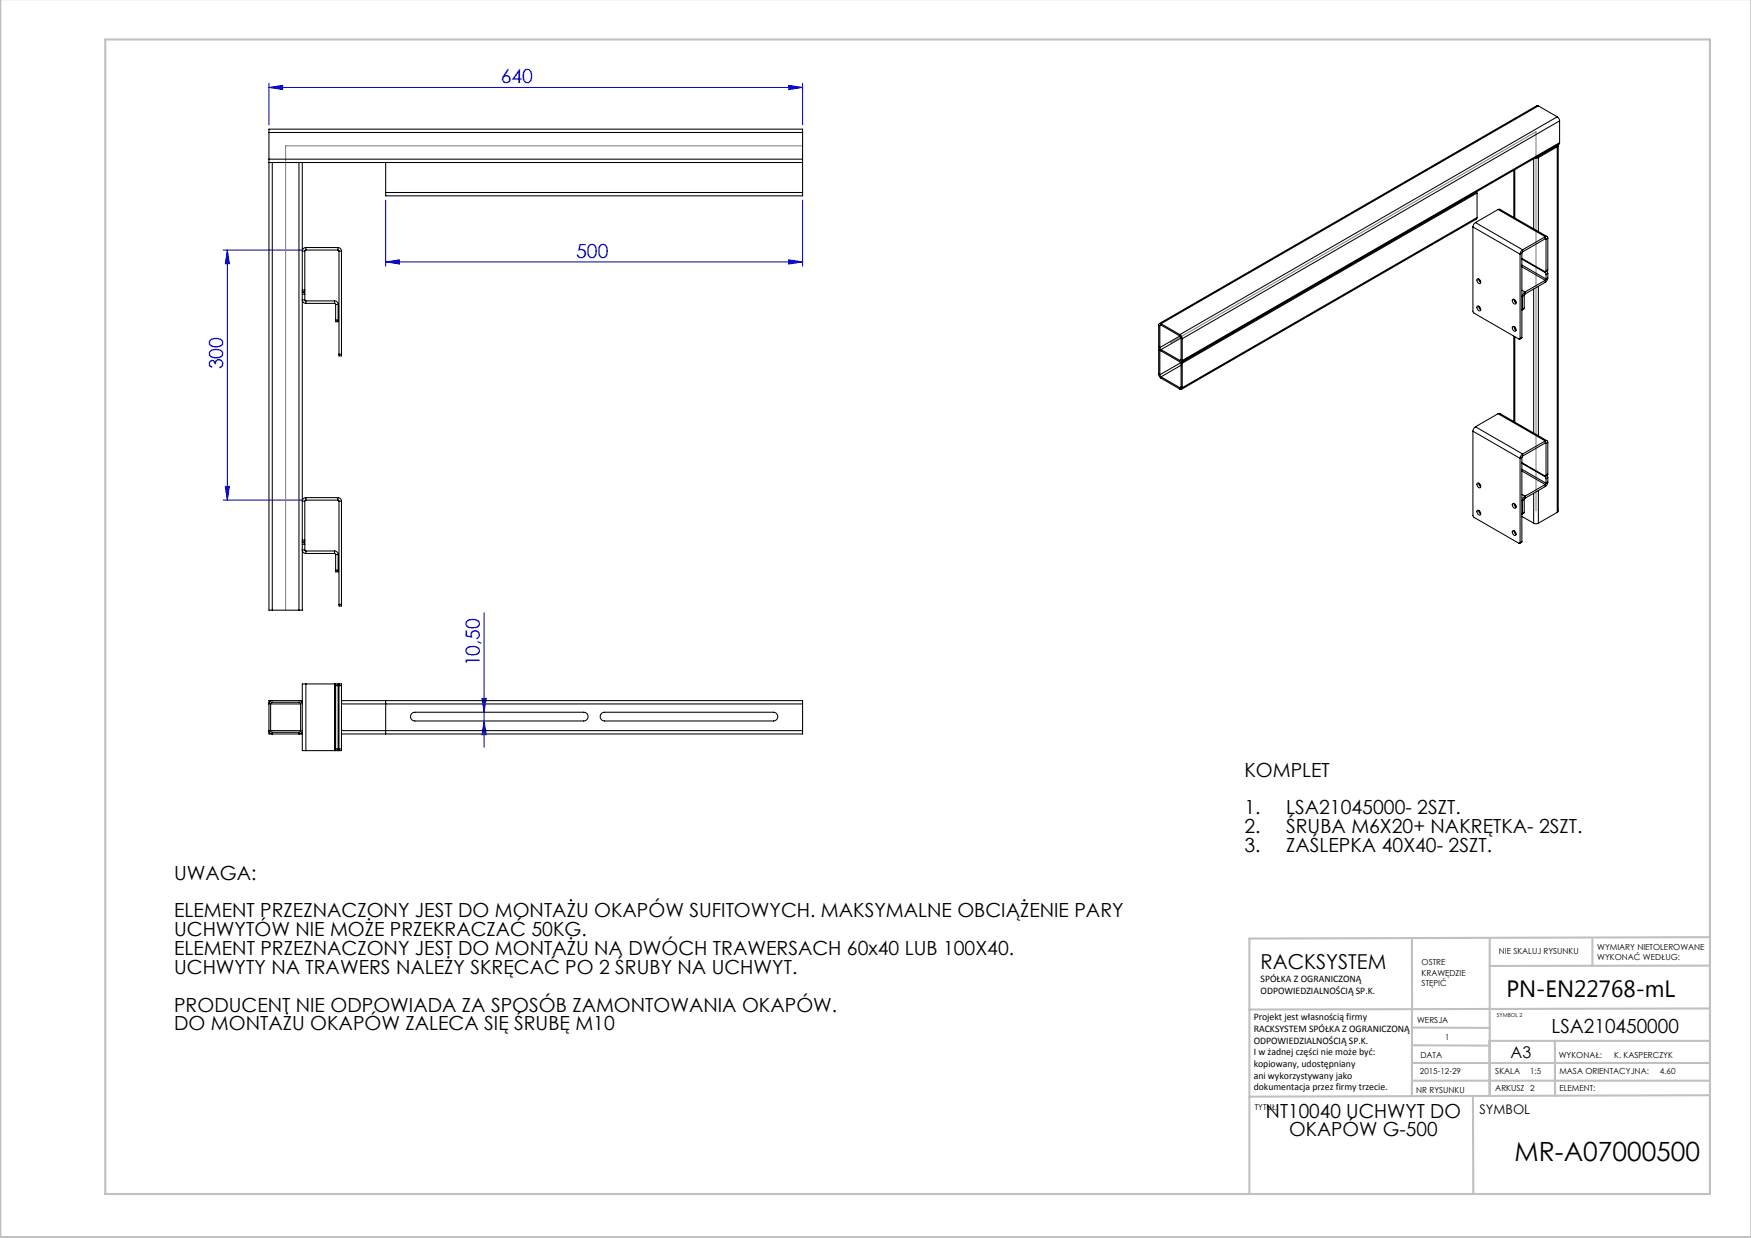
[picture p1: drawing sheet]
<svg xmlns="http://www.w3.org/2000/svg" width="420mm" height="297mm" viewBox="0 0 420 297" stroke-linecap="round" stroke-linejoin="round" font-family="sans-serif">
<g fill="none" stroke="#00f" stroke-width=".24">
<path d="M64.5 20v10M192.5 20v10M64.5 21l3.3-.5v1zM64.5 21h128M189.2 20.5l3.3 .5-3.3 .5zM53.5 60h18.9M54.5 60l.5 3.3h-1zM54.5 60v60M92.5 48v15.8M192.5 48v15.8M92.5 62.8l3.3-.5v1zM92.5 62.8h100"/>
<path d="M189.2 62.3l3.3 .5-3.3 .5zM53.5 120h18.9M54 116.7h1l-.5 3.3zM116.1 147v32.3M115.6 167.6h1l-.5 3.3zM116.1 173l.5 3.3h-1z"/>
</g>
<g fill="none" stroke="#c0c0c0" stroke-width=".5">
<path d="M.1 -.1v296.9h419.9M25.2 9.5h385v276.9h-385zM338.7 225.2v37.8M357.3 225v37.9v-13.2M382 225.4v6.3M410.1 224.8l-110.4 .4v61.2M410.1 231.7h-52.8M338.7 259.3h71.5M338.7 255h71.5M338.7 250.8l18.6 .1M338.7 246.5l18.6 .1M357.3 249.7h52.9"/>
<path d="M373 249.7v13.2M410.1 241.9l-110.4 .3M353.3 262.9l.1 23.5M410.2 262.7l-110.5 .4"/>
</g>
<path d="M192.5 35h-124v111.4M280.7 82.2l87.7-50.6v91" fill="none" stroke="#808080" stroke-width=".25"/>
<g fill="#00f">
<path d="M189.2 62.3l3.3 .5-3.3 .5zM92.5 62.8l3.3-.5v1z"/>
<path d="M64.5 21l3.3-.5v1zM189.2 20.5l3.3 .5-3.3 .5z"/>
<path d="M115.6 167.6h1l-.5 3.3zM116.1 173l.5 3.3h-1z"/>
<path d="M54.5 60l.5 3.3h-1zM54 116.7h1l-.5 3.3z"/>
</g>
<g fill="none" stroke="#000" stroke-width=".25">
<path d="M64.5 31.8v-.8h128v.8M64.5 38.2v.8M64.5 39h.8M64.5 39v107.4h.8M64.5 31.8h128M64.5 38.2h128M64.5 31.8v6.4M65.3 39h6.4M65.3 39v107.4M71.7 39h.8M71.7 39v107.4M72.5 39h120"/>
<path d="M72.5 39v30.6M92.5 39v7.2M192.5 38.2v.8M192.5 31.8v6.4M192.5 39v7.2M367.9 38.1v16.8M368.7 37.7h-.2M368.7 37.6v.1M369 25.4h-.4l-90.5 52.2M369 37.8l-.8 .1M369 25.4l-90.5 52.3M369 25.4l4.5 2.6"/>
<path d="M369 37.8v17.7M373.2 35l-4.5 2.7M373.2 35h.1M373.3 34.9l-.1 .1M373.5 28l.4 .4 .2 .6M373.5 28l-90.5 52.3M373.5 35.2l-4.5 2.6M373.5 35.2v87.7M373.7 34.7v.3l-.2 .2M373.8 34.9v87.7l-.3 .3M374.1 34.2l-.2 .4-90.5 52.2M374.1 29l-90.5 52.3"/>
<path d="M374.1 34.2l-90.5 52.3M374.1 29v5.2M73.4 59.4a.86 .86 0 0 0-.9 .8h.6M73.4 60l-.3 .2M73.4 59.4v.6M73.4 60h7.6M73.4 59.4h7.6M81 60l.3 .2M81 59.4a.86 .86 0 0 1 .9 .8M81 59.4v.6M92.5 46.2v.8h100v-.8M92.5 46.2h100"/>
<path d="M348.9 49v.1M353.3 54.4v20.5l.3 .2 10.7 6.2 .3-.1M353.3 54.4l11.3 6.6M353.9 53.4l-.4 .4-.2 .6M353.9 53.4l11.3 6.5M354.3 52.2l-.2 .4-70.7 40.8M354.3 46.3l-.3-.1-70.7 40.8M354.3 46.3l-70.7 40.8M354.3 46.3v5.9M354.3 52.2l-70.7 40.8M359.3 50.3l.5-.1 11.3 6.5M359.3 50.3l-5.4 3.1"/>
<path d="M359.3 50.3l11.4 6.5M363.1 40.8v11.3M363.3 40.7v11.6M365.2 59.9l-.4 .5-.2 .6M365.2 59.9v.5M370.7 56.8a.37 .37 0 0 1 .4-.1 .37 .37 0 0 1 .2 .4M370.7 57.3l.1 .1M370.7 56.8v.5M370.7 56.8l-5.5 3.1M370.7 57.3l-5.5 3.1M370.8 57.4v7.6M371.3 57.1v7.7"/>
<path d="M371.3 57.1l-.5 .3M72.5 70.2h.6v.4M72.5 70.2v.4M72.5 69.6v.4M72.5 70v.2M72.5 70.6v59M72.5 70.6h.6M72.5 69.6h.6M73.1 71.9l.3 .3M73.1 71.9h-.6a.86 .86 0 0 0 .9 .9M73.1 69.6v.4h-.6M73.1 60.2v9.4"/>
<path d="M73.1 70.6v1.3M73.4 72.2h6.8M73.4 72.8h6.8M73.4 72.2v.6M80.2 72.2a.86 .86 0 0 1 .9 .8M80.2 72.8l.3 .2M80.2 72.2v.6M80.5 76.8v.4h.6v-.4M80.5 73h.6M80.5 76.8h.6M80.5 73v3.8M81.1 73v3.8"/>
<path d="M81.3 60.2h.6M81.3 60.2v24.8M81.9 60.2v24.8M278.2 78.2v5.2M278.5 77.7a.34 .34 0 0 0-.4-.1 .34 .34 0 0 0-.2 .4v5.2l.2 .6 .4 .4 4.5 2.6a.34 .34 0 0 0 .4 0 .34 .34 0 0 0 .2-.3M278.5 78l-.3 .2M278.5 77.7l4.5 2.6M278.5 78l4.5 2.6M354.4 66.9a.65 .65 0 0 1 .6 .4 .65 .65 0 0 1-.1 .8 .83 .83 0 0 1-.5-1.2zM354.4 73.5a.65 .65 0 0 1 .6 .3 .65 .65 0 0 1-.1 .8 .83 .83 0 0 1-.5-1.1zM354.7 73.5l.5 .8M354.7 66.9l.1 .4 .4 .5"/>
<path d="M354.7 73.4v.1M354.8 67l.4 .6M362.8 71.8a.65 .65 0 0 1 .7 .4 .65 .65 0 0 1-.1 .8 .83 .83 0 0 1-.6-1.2zM362.8 78.4a.65 .65 0 0 1 .7 .3 .65 .65 0 0 1-.1 .8 .83 .83 0 0 1-.6-1.1zM363.2 71.9l.5 .8M363.2 78.4l.5 .8M363.2 71.8v.1M363.2 78.3v.1M363.3 71.9l.3 .6M363.3 78.5v.4M364.6 61v20.2M365 62l5.6 3.2 .2-.2"/>
<path d="M365 62.2l5.6 3.1M365 60.7l-.4 .3M365 60.7v20.2M365 69.6l.8 .5M365 71l.2 .1M365 64l5.7 3.2M365 63.6l5.8 3.3M365.2 74.2l-.2 .2M365.2 71.1v3.1M365.2 60.4l-.2 .3M365.6 73.9l-.5 .4M365.6 70.9l-.4 .2"/>
<path d="M365.6 70.9v3M365.6 73.9l-.4 .3M365.8 70.1l-.4 .4-.2 .6M365.8 70.5l-.2 .4M365.8 70.1v.4M367.9 69.3v34.6M369 68.7v35.8M370.6 65.3l.2 .5M370.7 67.7l-4.9 2.8M370.7 67.2l-4.9 2.9M370.7 67.2v.5M370.8 66.9l-.1 .3"/>
<path d="M370.8 65.8v1.1M371 65.1l.3 .5M371.3 66.7l-.2 .6-.4 .4M371.3 64.8l-.7 .5M371.3 65.6l-.5 .2M371.3 66.7l-.5 .2M371.3 65.6v1.1M371.3 64.8l-.5 .2M81.3 85v.4h.6v-.4M81.3 85h.6M277.9 89.7l.2 .6 .4 .4M277.9 83.9l.3 .1"/>
<path d="M277.9 89.7l.3 .2M277.9 83.9v5.8M278.1 83.8l-.2 .1M278.2 89.9l.3 .5M278.2 83.4l.3 .5M278.2 84v5.9M278.3 84h-.1M278.5 90.4l4.5 2.6M278.5 90.7l4.5 2.6M278.5 90.4v.3M278.5 83.9l4.5 2.6M283 80.3l.4 .4 .2 .6"/>
<path d="M283 80.6l.3 .5M283 93v.3M283 80.6l-4.8 2.8M283.3 92.9l-.3 .1M283.3 86.3l-.3 .2M283.3 87l.3 .1M283.3 81.1v5.2M283.3 87v5.9M283.3 92.9l.3 .1M283.3 87l-5.1 2.9M283.3 87.6l-4.8 2.8M283.3 81.1l-4.8 2.8"/>
<path d="M283.6 93a.34 .34 0 0 1-.2 .4 .34 .34 0 0 1-.4-.1M283.6 81.3v5.2M283.6 87.1v5.9M359.3 99.3l.5-.1 11.3 6.5M359.3 99.3l-5.4 3.1M359.3 99.3l11.4 6.5M363.1 80.6v20.5M363.3 80.8v20.5M365 80.9l-.5 .5M365 80.9l-.4 .3M73.4 119.4a.86 .86 0 0 0-.9 .8h.6M73.4 120l-.3 .2"/>
<path d="M73.4 119.4v.6M73.4 119.4h7.6M73.4 120h7.6M81 119.4a.86 .86 0 0 1 .9 .8M81 120l.3 .2M81 119.4v.6M353.3 103.4v20.5l.3 .2 10.7 6.2 .3-.1M353.3 103.4l11.3 6.6M353.9 102.4l-.4 .4-.2 .6M353.9 102.4l11.3 6.5M354.4 115.9a.65 .65 0 0 1 .6 .4 .65 .65 0 0 1-.1 .7 .83 .83 0 0 1-.5-1.1zM354.7 115.9l.1 .4 .4 .5"/>
<path d="M354.8 116l.4 .6M364.6 110v20.2M365 111l5.6 3.2 .2-.2M365 111.1l5.6 3.2M365 109.7v20.2M365 109.7l-.4 .3M365 118.6l.8 .4M365 113l5.7 3.2M365 112.6l5.8 3.3M365.2 108.9l-.4 .5-.2 .6M365.2 109.4l-.2 .3M365.2 108.9v.5"/>
<path d="M365.6 119.9v3M365.6 119.9l-.4 .2M365.8 119l-.4 .5-.2 .6M365.8 119.5l-.2 .4M365.8 119v.5M367.9 118.3v7.2M369 117.7v7.8M370.6 114.3l.2 .5M370.7 105.8a.37 .37 0 0 1 .4-.1 .37 .37 0 0 1 .2 .4M370.7 106.3l.1 .1M370.7 105.8v.5M370.7 116.2v.5"/>
<path d="M370.7 116.7l-4.9 2.8M370.7 116.2l-4.9 2.8M370.7 106.3l-5.5 3.1M370.7 105.8l-5.5 3.1M370.8 115.9l-.1 .3M370.8 106.4v7.6M370.8 114.8v1.1M371 114.1h.1M371 114.1l.3 .5M371 114.1l-.4 .2M371.3 115.7l-.2 .6-.4 .4M371.3 113.8l-.5 .4"/>
<path d="M371.3 106.1v7.7M371.3 114.6v1.1M371.3 114.6l-.5 .2M371.3 115.7l-.5 .2M371.3 106.1l-.5 .3M371.3 113.8l-.5 .2M72.5 130.6v15.8h-.8M72.5 130.2h.6v.4M72.5 130.2v.4M72.5 129.6v.4M72.5 130v.2M72.5 130.6h.6"/>
<path d="M72.5 129.6h.6M73.1 131.9h-.6a.86 .86 0 0 0 .9 .9M73.1 131.9l.3 .3M73.1 129.6v.4h-.6M73.1 120.2v9.4M73.1 130.6v1.3M73.4 132.2v.6M73.4 132.8h6.8M73.4 132.2h6.8M80.2 132.2a.86 .86 0 0 1 .9 .8M80.2 132.8l.3 .2M80.2 132.2v.6"/>
<path d="M80.5 136.8v.4h.6v-.4M80.5 133v3.8M80.5 133h.6M80.5 136.8h.6M81.1 133v3.8M81.3 120.2v24.8M81.3 120.2h.6M81.9 120.2v24.8M354.4 122.5a.65 .65 0 0 1 .6 .3 .65 .65 0 0 1-.1 .8 .83 .83 0 0 1-.5-1.1zM354.7 122.5l.5 .8M354.7 122.4v.1M362.8 120.8a.65 .65 0 0 1 .7 .4 .65 .65 0 0 1-.1 .7 .83 .83 0 0 1-.6-1.1z"/>
<path d="M362.8 127.4a.65 .65 0 0 1 .7 .3 .65 .65 0 0 1-.1 .8 .83 .83 0 0 1-.6-1.1zM363.2 120.8l.5 .9M363.2 127.4l.5 .8M363.2 120.8h.1M363.2 127.3v.1M363.3 120.9l.3 .6M365 129.9l-.5 .5M365 123.9l2.9 1.6M365 129.9l-.4 .3M365 120l.2 .1M365.2 123.2l-.2 .2M365.2 120.1v3.1"/>
<path d="M365.6 122.9l-.5 .4M365.6 122.9l-.4 .3M367.9 125.5l.5 .2 .6-.2M373.5 122.9l-4.5 2.6M65.3 146.4h6.4M81.3 145v.4h.6v-.4M81.3 145h.6M64.5 175.3v.8h8M64.5 175.3a.8 .8 0 0 0 .8 .8M64.5 168.9v6.4M64.9 168.9l.4-.4h6.4l.4 .4M64.9 175.3l.4 .4h6.4l.4-.4"/>
<path d="M64.9 175.3h7.2M64.9 168.9h7.2M64.9 168.9v6.4M65.3 168.1a.8 .8 0 0 0-.8 .8M71.7 168.1a.8 .8 0 0 1 .8 .8M72.1 168.9v6.4M72.5 168.1h-8v.8M72.5 175.3a.8 .8 0 0 1-.8 .8M73.4 164.1h-.9v16h.9M73.4 164.1v16M73.4 164.1h6.8M80.2 164.1h.3"/>
<path d="M80.2 164.1v16M80.5 164.1v.4M80.5 179.7v.4M80.5 164.5v15.2M80.5 164.1h.6M80.5 164.5h.6M80.5 179.7h.6M81.1 164.1v.4M81.1 179.7v.4M81.1 164.1h.2M81.1 164.5v15.2M81.3 164.1h.6v.4"/>
<path d="M81.3 164.1v.4M81.3 179.7v.4M81.3 164.5v15.2M81.3 164.5h.6M81.3 179.7h.6M81.9 168.1h110.6v.8M81.9 179.7v.4h-.6M81.9 164.5v15.2M81.9 175.3h110.6M81.9 168.9h110.6M92.5 168.1v8M98.8 171.2l.7-.3h40.5a1.05 1.05 0 0 1 1.1 1 1.05 1.05 0 0 1-1.1 1.1h-40.5a1.05 1.05 0 0 1-1-.7 1.05 1.05 0 0 1 .3-1.1z"/>
<path d="M144.3 171.2l.7-.3h40.5a1.05 1.05 0 0 1 1.1 1 1.05 1.05 0 0 1-1.1 1.1h-40.5a1.05 1.05 0 0 1-1-.7 1.05 1.05 0 0 1 .3-1.1zM192.5 175.3v.8h-110.6M192.5 168.9v6.4M73.4 180.1h6.8M80.2 180.1h.3M80.5 180.1h.6M81.1 180.1h.2"/>
</g>
<text font-size="6.3" x="363.3" y="278.4">MR-A07000500</text>
<text font-size="5.6" x="361.3" y="239.1">PN-EN22768-mL</text>
<text font-size="4.9" x="302.4" y="232.4">RACKSYSTEM</text>
<g font-size="4.7" fill="#00f">
<text x="120.1" y="20">640</text>
<text x="138.2" y="61.8">500</text>
<text x="53.5" y="88.6" transform="rotate(-90 53.5 88.6)">300</text>
<text x="115.1" y="159.9" transform="rotate(-90 115.1 159.9)">10,50</text>
</g>
<g font-size="4.7">
<text x="298.5" y="186.3">KOMPLET</text>
<text x="298.5" y="195.4">1.</text>
<text x="308.5" y="195.4">LSA21045000- 2SZT.</text>
<text x="298.5" y="199.9">2.</text>
<text x="308.5" y="199.9">ŚRUBA M6X20+ NAKRĘTKA- 2SZT.</text>
<text x="298.5" y="204.4">3.</text>
<text x="308.5" y="204.4">ZAŚLEPKA 40X40- 2SZT.</text>
<text x="41.8" y="211">UWAGA:</text>
<text x="41.8" y="220.1">ELEMENT PRZEZNACZONY JEST DO MONTAŻU OKAPÓW SUFITOWYCH. MAKSYMALNE OBCIĄŻENIE PARY</text>
<text x="41.8" y="224.6">UCHWYTÓW NIE MOŻE PRZEKRACZAĆ 50KG.</text>
<text x="41.8" y="229.1">ELEMENT PRZEZNACZONY JEST DO MONTAŻU NA DWÓCH TRAWERSACH 60x40 LUB 100X40.</text>
<text x="41.8" y="233.6">UCHWYTY NA TRAWERS NALEŻY SKRĘCAĆ PO 2 ŚRUBY NA UCHWYT.</text>
<text x="41.8" y="242.7">PRODUCENT NIE ODPOWIADA ZA SPOSÓB ZAMONTOWANIA OKAPÓW.</text>
<text x="41.8" y="247.2">DO MONTAŻU OKAPÓW ZALECA SIĘ ŚRUBĘ M10</text>
<text x="372.2" y="247.8">LSA210450000</text>
<text x="303.6" y="268.1">NT10040 UCHWYT DO</text>
<text x="309.2" y="272.6">OKAPÓW G-500</text>
</g>
<text font-size="3.9" x="362.3" y="253.8">A3</text>
<text font-size="3.2" x="354.9" y="267.2">SYMBOL</text>
<g font-size="2.4">
<text x="302.4" y="235.6">SPÓŁKA Z OGRANICZONĄ</text>
<text x="302.4" y="238.4">ODPOWIEDZIALNOŚCIĄ SP.K.</text>
<text x="300.7" y="244.7">Projekt jest własnością firmy</text>
<text x="300.7" y="247.5">RACKSYSTEM SPÓŁKA Z OGRANICZONĄ</text>
<text x="300.7" y="250.3">ODPOWIEDZIALNOŚCIĄ SP.K.</text>
<text x="300.7" y="253.1">I w żadnej części nie może być:</text>
<text x="300.7" y="256">kopiowany, udostępniany</text>
<text x="300.7" y="258.8">ani wykorzystywany jako</text>
<text x="300.7" y="261.6">dokumentacja przez firmy trzecie.</text>
</g>
<g font-size="2">
<text x="383.1" y="227.9">WYMIARY NIETOLEROWANE</text>
<text x="341" y="231.6">OSTRE</text>
<text x="359.5" y="228.9">NIE SKALUJ RYSUNKU</text>
<text x="383.1" y="230.4">WYKONAĆ WEDŁUG:</text>
<text x="341" y="234.1">KRAWĘDZIE</text>
<text x="341" y="236.6">STĘPIĆ</text>
<text x="339.9" y="245.4">WERSJA</text>
<text x="346.6" y="249.5">1</text>
<text x="340.6" y="257.7">2015-12-29</text>
<text x="340.7" y="253.8">DATA</text>
<text x="358.7" y="257.7">SKALA</text>
<text x="367" y="257.7">1:5</text>
<text x="373.9" y="253.8">WYKONAŁ:</text>
<text x="374.1" y="257.7">MASA ORIENTACYJNA:</text>
<text x="387.2" y="253.8">K. KASPERCZYK</text>
<text x="398.1" y="257.7">4.60</text>
<text x="339.7" y="262.3">NR RYSUNKU</text>
<text x="358.7" y="261.7">ARKUSZ 2</text>
<text x="374.1" y="261.7">ELEMENT:</text>
<text x="301" y="266.4">TYTUŁ:</text>
</g>
<text font-size="1.3" x="359" y="244">SYMBOL 2</text>
</svg>
